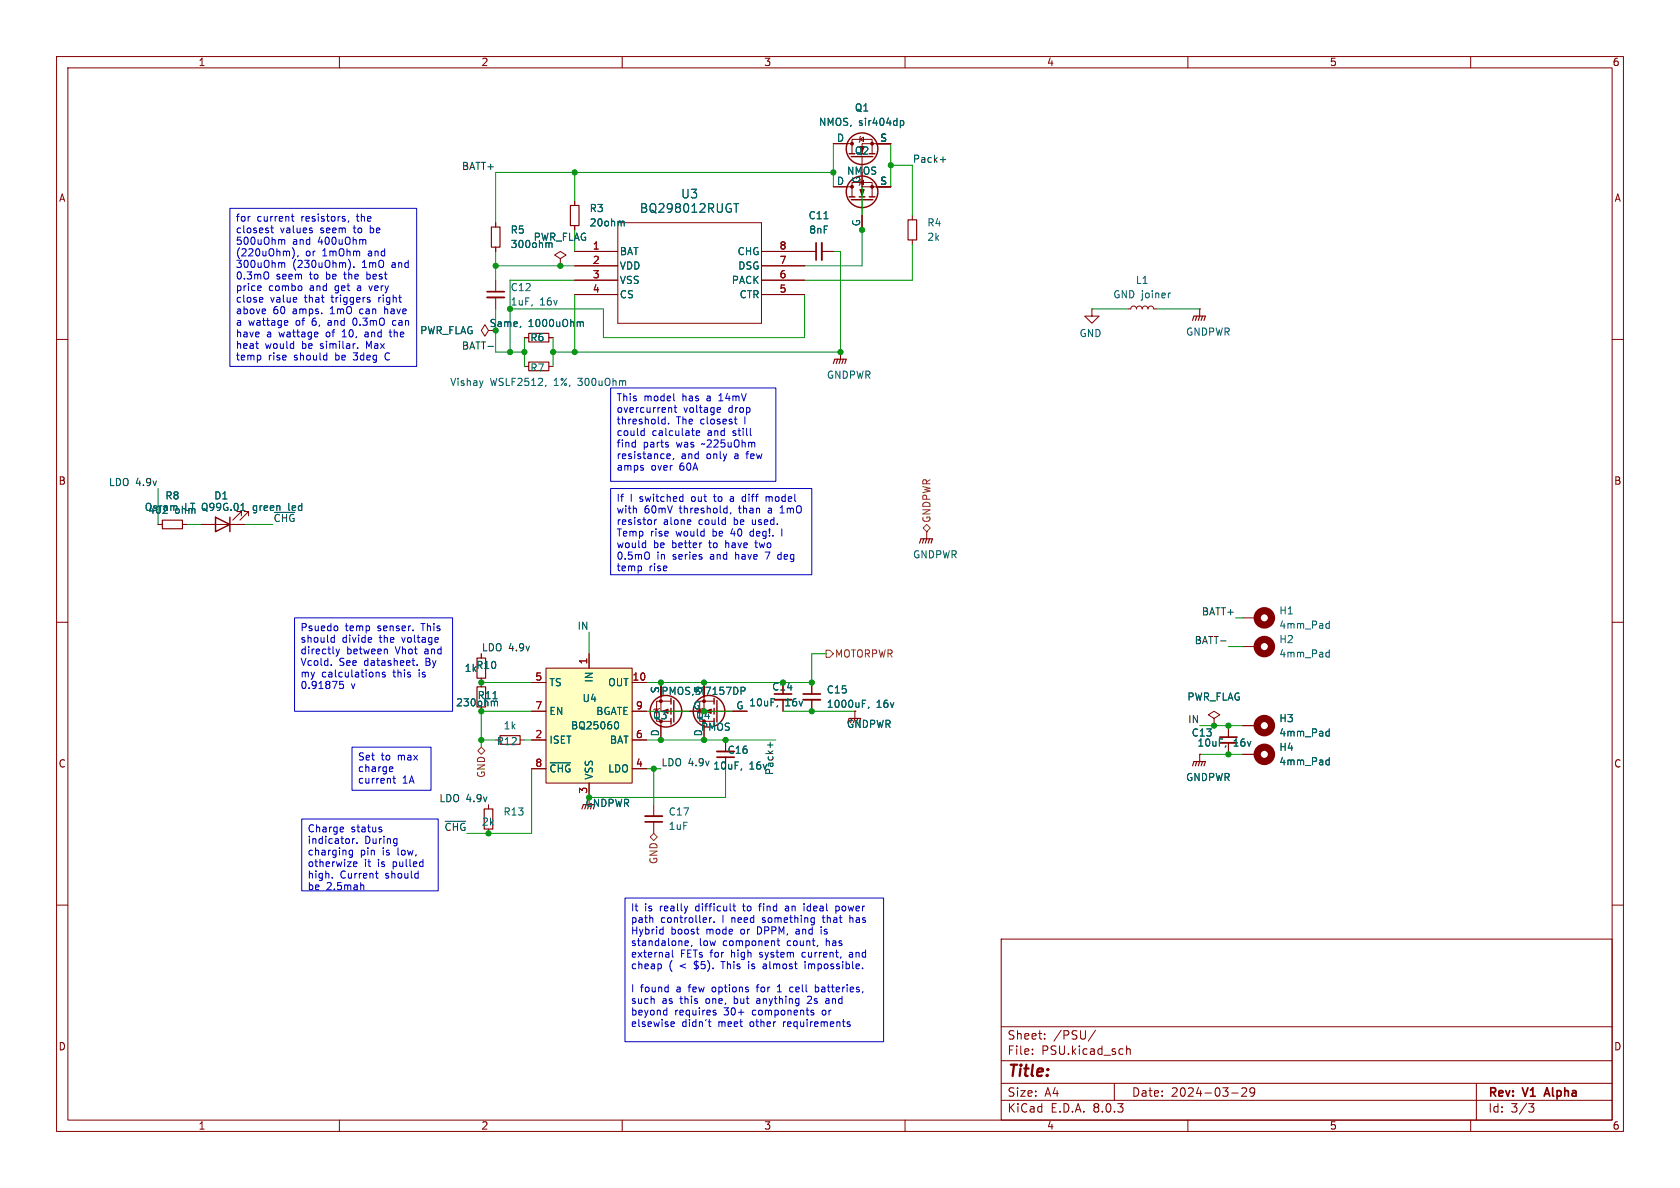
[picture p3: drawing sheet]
<svg xmlns="http://www.w3.org/2000/svg" width="297mm" height="210mm" viewBox="0 0 297 210" stroke-linecap="round" stroke-linejoin="round" font-family="sans-serif">
<g fill="none" stroke="#840000" stroke-width=".18">
<path d="M10 10h277v190h-277zM12 12h273v186h-273zM60 10v2M110 10v2M160 10v2M210 10v2M260 10v2M101.6 35.6v.7M101.6 39.9v.7M109.2 39.4h25.4v17.8h-25.4zM147.3 25.4h3.3M147.3 33h3.3"/>
<path d="M150.6 27.2v-2.6h3.6v2.6M150.6 34.8v-2.5h3.6v2.5M152 24.6l.7-.3v.7zM152.1 24.1l-.1 .2v.7l-.1 .1M152.4 27.7v5.3M152.4 35.3v5.3M157.5 25.4h-5.1v1.8M157.5 33h-5.1v1.8M161.3 38.1v.8M10 60h2M87.6 49.5v2.1M87.6 52.6v2"/>
<path d="M92.7 59.7h.8M97 59.7h.8M101.6 44.5h7.6M101.6 47h7.6M101.6 49.5h7.6M101.6 52.1h7.6M134.6 44.5h9.7M134.6 47h7.6M134.6 49.5h7.6M134.6 52.1h7.6M145.3 44.5h2M161.3 42.4v.8"/>
<path d="M193 54.6v1.3h1.3l-1.3 1.3-1.2-1.3h1.2M193 54.6h.1M199.4 54.6h.5l.1-.3 .4-.2 .4 .2 .1 .3 .2-.3 .3-.2 .4 .2 .1 .3 .2-.3 .3-.2 .4 .2 .1 .3 .2-.3 .4-.2 .3 .2 .2 .3h.5M212.1 54.6h.1M212.1 54.6v1.3M285 60h2M92.7 64.8h.8M97 64.8h.8M148.6 62.2h.1M148.6 62.2v1.3M27.9 92.7h.8M32.3 92.7h.7"/>
<path d="M35.6 92.7h7.6M42.7 91.2v-.8h-.8h.8l-1.6 1.5M43.9 91.2v-.8h-.7h.7l-1.5 1.5M163.8 94h.1M163.8 94v1.3M10 110h2M219.7 109.2h2.5M219.7 114.3h2.5M285 110h2M91.9 130.8h.8M116.1 125.3l.4 .7h-.8zM116.6 125.2l-.1 .1h-.8l-.1 .2"/>
<path d="M116.8 120.7v5h1.8M116.8 127.5v3.3M118.6 124h-2.5v3.5h2.5M119.1 125.7h5.4M124.5 120.7v5h1.7M124.5 128.3v2.5M126.2 124h-2.5v3.5h2.5M126.7 125.7h2.8M143.5 120.7v2M143.5 123.7v2M212.1 133.4h.1M212.1 133.4v1.2"/>
<path d="M214.6 127l1-.6-1-.7-1 .7 1 .6v1.3M214.6 128.3h.1M217.2 128.3v2M217.2 131.3v2.1M219.7 128.3h2.5M219.7 133.4h2.5M10 160h2M115.6 142.2v2.1M115.6 145.3v2M285 160h2M177 166h108v32h-108zM60 198v2"/>
<path d="M110 198v2M160 198v2M177 194.5h108M177 191.5h108M177 187.5h108M177 181.5h108M182.5 186.3v.1M182.5 185.5v.1M184.7 183.6v.1M184.7 182.8v.1M193.7 182.1l-1.3 2M197 191.5v3"/>
<path d="M199.2 184.9v1.5M199.2 185.5l.2-.1 .3 .1 .1 .9M210 198v2M217.7 193.2h1.2M219.5 192.4l.6-.1 .2 .1 .1 .3-.9 1.1h.9M221.8 192.9l-.3 .3h-.3l-.2-.3 .1-.5 .4-.1 .2 .1a.99 .99 0 0 1-.3 1.4h-.3M260 198v2M261 191.5v6.5M270.2 195.1h1l-.5 .6 .4 .1 .1 .5-.3 .3h-.4"/>
</g>
<path d="M86.1 51.6h3.1M144.3 42.9v3.1M142 122.7h3M215.6 130.3h3.1M114 145.3h3.1M273.1 193.4h.7M273.5 192.3l-.5 1.5" fill="none" stroke="#840000" stroke-width=".3"/>
<g fill="none" stroke="#840000" stroke-width="1.3">
<circle cx="223.5" cy="109.2" r="1.27"/>
<circle cx="223.5" cy="114.3" r="1.27"/>
<circle cx="223.5" cy="128.3" r="1.27"/>
<circle cx="223.5" cy="133.3" r="1.27"/>
</g>
<g fill="none" stroke="#006464" stroke-width=".18">
<path d="M110 39.1l.4 .2v.6M129.7 36h.9M130.2 36v1.5M145.7 38.7h.7M159.2 21.3v1.3M159.2 21.4l.3-.1 .3 .3-.1 .5h-.5M92.1 57.7l-.1 .2M102.6 57.1l.2-.2h.3v.8M206.9 51.8l-.2 .1M96.5 68.1l-.1 .2M42.6 90.2h.7M234.6 110.2l.4 .1"/>
<path d="M234.6 115.3l.4 .1M235 109.8v1.3M235 114.9v1.2M235 111l-.4 .1M235 116.1h-.4M131 121.5h.5l.2 .2-.1 .4h-.6M152.5 123.8h.6M153.6 125l-.1 .2M216.7 131.8l-.1 .3M234.6 129.3h.4M234.6 134.4h.4M235 128.8v1.3"/>
<path d="M235 133.9v1.3M235 130.1h-.4M235 135.1l-.4 .1"/>
</g>
<g fill="none" stroke="#840000" stroke-width=".25">
<path d="M150.1 27.2h1M150.1 34.8h1M150.5 27.7h3.8M150.5 35.3h3.8M151.9 34.8h1M153.7 27.2h1M153.7 34.8h1M38.1 91.4l2.5 1.3-2.5 1.3zM40.6 91.4v2.6M118.6 123.4v1.1M118.6 125.2v1M118.6 127v1"/>
<path d="M119.1 123.8v3.8M126.2 123.4v1.1M126.2 125.2v1M126.2 127v1M126.7 123.8v3.8"/>
<circle cx="152.4" cy="26.3" r="2.79"/>
<circle cx="152.4" cy="33.9" r="2.79"/>
<circle cx="117.7" cy="125.7" r="2.79"/>
<circle cx="125.3" cy="125.7" r="2.79"/>
</g>
<g fill="#840000" stroke="#840000" stroke-width=".18">
<path d="M117.1 125.7l1-.4v.8z"/>
<path d="M124.7 125.7l1-.4v.8z"/>
<path d="M152 33.5h.8l-.4 1z"/>
<circle cx="116.8" cy="124" r=".25"/>
<circle cx="124.5" cy="124" r=".25"/>
<circle cx="154.2" cy="25.4" r=".25"/>
<circle cx="150.6" cy="25.4" r=".25"/>
<circle cx="154.2" cy="33" r=".25"/>
<circle cx="150.6" cy="33" r=".25"/>
</g>
<g fill="none" stroke="#840000" stroke-width=".2">
<path d="M100.8 36.3h1.6v3.6h-1.6zM160.5 38.9h1.6v3.5h-1.6zM93.5 58.9h3.5v1.6h-3.5zM210.8 56.6l.3-.7h2l-.2 .7M211.6 55.9l-.3 .7M212.1 55.9l-.3 .7M212.6 55.9l-.3 .7M93.5 64h3.5v1.5h-3.5zM147.3 64.3l.3-.8h2l-.2 .8M148.1 63.5l-.3 .8M148.6 63.5l-.3 .8M149.1 63.5l-.3 .8"/>
<path d="M28.7 91.9h3.6v1.6h-3.6zM162.6 96l.2-.7h2l-.2 .7M163.3 95.3l-.2 .7M163.8 95.3l-.2 .7M164.3 95.3l-.2 .7M88.4 130h3.5v1.6h-3.5zM210.8 135.4l.3-.8h2l-.2 .8M211.6 134.6l-.3 .8M212.1 134.6l-.3 .8M212.6 134.6l-.3 .8M103.1 142.2l-.2 .8"/>
</g>
<path d="M86.1 52.6h3.1M145.3 42.9v3.1M142 123.7h3M215.6 131.3h3.1M114 144.3h3.1" fill="none" stroke="#840000" stroke-width=".33"/>
<path d="M96.5 118.1h15.3v20.3h-15.3z" fill="#ffffc2"/>
<g fill="none" stroke="#840000" stroke-width=".18">
<path d="M87.6 39.4v.7M101.6 35.6v.7M101.6 39.9v.7M147.3 33h2.6M147.3 25.4h2.6M152.4 30.5v2.5M152.4 38.1v2.5M154.9 33h2.6M154.9 25.4h2.6M86.4 58.4l-.7-1-.6 1 .6 1 .7-1h1.2M87.6 43.7v.8M92.7 59.7h.8"/>
<path d="M97 59.7h.8M99.1 45.7l1-.6-1-.6-1.1 .6 1.1 .6v1.3M99.1 47h.1M101.6 44.5h7.6M101.6 47h7.6M101.6 49.5h7.6M101.6 52.1h7.6M134.6 44.5h9.7M134.6 47h7.6M134.6 49.5h7.6M134.6 52.1h7.6M145.3 44.5h2"/>
<path d="M27.9 92.7h.8M32.3 92.7h.7M35.6 92.7h2.5M40.6 92.7h2.6M85.1 115.6v.7M85.1 119.9v1.5M96.5 118.1h15.3v20.3h-15.3zM104.1 115.6v2.5M85.1 125v.7M94 120.7h2.5M94 130.8h2.5M94 135.9h2.5"/>
<path d="M94 125.7h2.5M104.1 138.4v2.6M111.8 120.7h2.5M111.8 130.8h2.5M111.8 135.9h2.5M111.8 125.7h2.5M116.8 120.7v2.5M116.8 128.3v2.5M121.9 125.7h2.6M124.5 120.7v2.5M124.5 128.3v2.5M128.3 130.8v2"/>
<path d="M128.3 133.9v2M138.4 123.7v2M143.5 120.7v2M143.5 123.7v2M151.1 125.7v1.3M212.1 133.4h.1M214.6 128.3h.1M217.2 128.3v2M217.2 131.3v2.1M219.7 133.4h2.5M219.7 128.3h2.5M86.4 142.2v.8"/>
<path d="M86.4 146.6v.7"/>
</g>
<g fill="none" stroke="#006464" stroke-width=".18">
<path d="M110 39.1l.4 .2v.6M129.7 36h.9M130.2 36v1.5M145.7 38.7h.7M159.2 21.3v1.3M159.2 21.4l.3-.1 .3 .3-.1 .5h-.5M92.1 57.7l-.1 .2M97.6 43.1v.7M102.6 57.1l.2-.2h.3v.8M42.6 90.2h.7M87.2 123.5h.7M87.8 123.9l.1 .2v.7"/>
<path d="M97.3 134.8h3.6M108.8 127.6h.1a.68 .68 0 0 1 .5 .6 .68 .68 0 0 1-.5 .6h-.1M131 121.5h.5l.2 .2-.1 .4h-.6M131.1 135.9l-.1 .2M137.5 124.7l-.2 .3M152.5 123.8h.6M153.6 125l-.1 .2M216.7 131.8l-.1 .3M234.6 134.4h.4M234.6 129.3h.4M235 128.8v1.3M235 133.9v1.3"/>
<path d="M235 135.1l-.4 .1M235 130.1h-.4"/>
</g>
<path d="M86.9 40.1h1.5v3.6h-1.5zM84.3 116.3h1.6v3.6h-1.6zM84.3 121.4h1.6v3.6h-1.6zM85.6 143h1.5v3.6h-1.5z" fill="none" stroke="#840000" stroke-width=".2"/>
<path d="M126.7 132.8h3.1M136.9 123.7h3.1" fill="none" stroke="#840000" stroke-width=".33"/>
<path d="M126.7 133.9h3.1M136.9 122.7h3.1" fill="none" stroke="#840000" stroke-width=".3"/>
<path d="M163.2 93.3l.6-.6 .7 .6-.7 .7zM146 114.9h.7l.6 .7-.6 .6h-.7zM84.5 132.7l.6-.6 .6 .6-.6 .7zM114.9 148l.7-.7 .6 .7-.6 .6z" fill="none" stroke="#725600" stroke-width=".18"/>
<path d="M166.2 28.2h1M86.3 61.2h.9M48.5 90.6h3.6M215.8 113.3h1M136.2 131.2v1M78.7 145.2h3.6" fill="none" stroke="#0f0f0f" stroke-width=".18"/>
<g fill="none" stroke="#0000c2" stroke-width=".18">
<path d="M40.6 36.8h33.1v28h-33.1zM48 39.9v1.1l.3 .1M51.5 38.3h.5M51.7 37.8v1.1l.3 .2M61 38.7v.3M61.6 39l-.1 .3M45.7 50.5l.4 .1 .1 .2-.6 .1M46 52.6h.4l.1 .3-.6 .1M46.1 51.3l-.4 .1M46.4 53.4h-.4M47.4 48.2v.9M47.9 40.3h.4"/>
<path d="M49.9 42.4h.4v.8M50.3 46.6v.7M50.5 56.7h.3l.1 .3-.6 .1M50.8 57.4l-.3 .1M51.9 44.2a1.48 1.48 0 0 1-.2 1.5M52.7 45.2l-.1 .2M53.3 50.6v.7M55.2 40.8v.3M56.1 58.8l.1 .2-.6 .1M60.5 59.6h.7M60.6 58.6h-.1M61.8 46.2a1.48 1.48 0 0 1-.2 1.6"/>
<path d="M62.4 56.5v.5l.2 .4M62.6 47.2v.1M64.5 42.3l.2 .2v.7M64.7 58.7l-.1 .1M64.7 59.1l-.2 .1 .2 .4M64.9 48.1v1.2M64.9 49.3h.1M65 48.5h-.1M65.2 50.5l.3 .9M65.3 53l.2 .2-.2 .2M65.3 52.6h.1M68 54.2v1.3"/>
<path d="M68.8 58.7h.5M69 58.3v1.1l.3 .2M69.9 56.7h-.4l-.1 .2 .1 .5 .4 .1M45.2 60.7h.5M45.6 61.6h.1M46 62.9v.6M63.2 61.5v.1M68.2 62.6l-.1 .5 .2 .5M107.9 68.6h29.3v16.5h-29.3zM112.2 78.2h.1M112.3 77.8v1.2M112.3 79h-.1"/>
<path d="M113.5 76.1l.4 .1M113.9 75.7v1.3M113.9 76.9l-.4 .1M117.1 74.9h.5M117.1 74.2h.5M117.6 73.7v1.2M118.1 78.7v.3M118.2 74.8v.1M118.4 72.1l.3 .1v.7M119.1 70.7l.2 .2M119.2 72.1h.4M119.3 71.6v1.1l.3 .2"/>
<path d="M123.1 76.6l.6-.2-.1-.2-.3-.1-.2 .2 .1 .6h.4M127 72.1h.3l.1 .3-.6 .1M127.1 70.9h.7M127.2 69.9h-.1M127.3 72.8l-.3 .1M130 74.8l.3 .1M107.9 86.4h35.6v15.2h-35.6zM114 96h.1M114.1 95.5v1.3M114.1 96.8h-.1M114.7 97.8v.9M115.7 91.9v.8"/>
<path d="M116.1 91.9l-.4 .2M117.9 80.9l.2 .2 .3-.1M118.1 80.2l.3 .1 .1 .2-.6 .2M119.1 81l-.1 .3M120.4 87.8h.3M120.7 87.4v1.2M120.7 88.6h-.3M128.4 89.8l.1 .1M128.5 89.4v1.3M128.5 90.6l-.1 .1M129.2 90.6l-.1 .3M129.3 87.8h-.2"/>
<path d="M129.3 88.2l-.2 .1 .2 .3M131.3 88.5l.4 .1M131.7 87.8l-.4 .1M132.7 94l-.1 .2 .1 .5M133.6 95.5l.1 1.3M135.4 87.9l.4-.1 .2 .2M135.4 87.8v.8M137.5 98.6l.1 .2 .4 .1M137.9 90.7h.7M138 98l-.4 .1-.1 .2M138.2 89.6l-.3 .2M138.2 93.5v1.3"/>
<path d="M52.1 109.2h27.9v16.5h-27.9zM58.6 117.5v.1M58.7 112.7l.4 .1M59.1 112.3v1.2M59.1 113.5h-.4M59.4 114.7l.3 .9M59.5 110.6l.2 .3v.4l-.2 .2M59.7 115.6l-.3 .4M60 114.7l-.3 .9M65.6 112.8l.1 .2-.6 .1M66.5 118.9h.5v.8M68.1 118.9l-.3-.1-.2 .2v.2l.5 .1v.3h-.5"/>
<path d="M68.4 114.8l.1 .8M72.8 116.8h.5M73.2 117.6h.1M73.7 117.5v.1M113.4 100.2v.6M60.1 120.4l-.1 .7 .2-.2 .4 .1 .1 .5-.2 .2-.5-.1M62.2 132.1h14v7.6h-14zM69 135.6h.4l.1 .3-.7 .1M69.4 136.3l-.4 .1M69.5 137.6h.4M69.6 137.2v1.1l.3 .1M53.3 144.8h24.2v12.7h-24.2z"/>
<path d="M58.7 155.1v.1M60.6 146.2l.1 .3-.6 .1M60.7 147l-.1 .1M62.3 148.3v.8M62.3 150.3v1l-.2 .3-.3-.1M62.3 150.4l-.3-.1-.3 .2 .1 .6h.5M62.5 152.8l.6-.2-.1-.2-.3-.1-.2 .2 .1 .6h.4M62.7 148.3l-.4 .2M63.1 149v.1M63.9 156.4l.4 .2v.7M66.4 154.4h.5M66.5 155.1l.4 .1"/>
<path d="M67.2 146.6l.3 .1v.2l-.2 .2h-.2M67.2 146.2l.3 .1M110.5 158.8h45.7v25.4h-45.7zM129.7 159.8v1l.3 .2M134.3 159.8v1.2M142.1 159.8v.1M115.4 162.3v.8M116.8 170.5l.1 .1-.1 .6M116.9 164.3h.3M117.2 163.8v1.3M117.2 165.1h-.3M117.5 178.6h.4"/>
<path d="M117.9 179.4h-.4M117.9 178.2v1.2M118.2 168.4l.1 .8M118.3 169.1l-.2 .1M118.3 168.7h-.2M118.9 167.9v1.1l.1 .2M121.1 166.7l.6-.1-.1-.2-.3-.1-.2 .2 .1 .6h.4M121.6 160.2l-.3 .8M122.3 167.1l-.1 .2M123.1 164.3h.5M123.5 165.1h.1M125.5 162.2v.9"/>
<path d="M125.8 162.2l-.3 .3M126.1 178.9l.5 .3-.1 .2h-.3M126.2 162.9v.2M129.6 160.2h.4M132.3 170.4v.8M133.7 174.5h.5M133.9 174.1v1.2M133.9 176.5l-.1 .1M133.9 176.9l-.2 .2 .2 .3M134.1 160.2h.5M135.4 170.8h-.3l-.2 .1v.3h.5M137.4 175.3h.8"/>
<path d="M137.4 174.4l.4-.3v1.2M137.5 165.9v1.1l.3 .2M139.2 160.2h-.3M139.3 160.5h-.3l-.2 .2 .1 .3h.4M140.2 174.6l-.4-.1-.2 .2 .1 .6h.5M140.9 164.6l-.2 .2 .2 .3M141.9 168.4l-.1 .6 .2 .2M142.3 170.4v.8M143.4 176.7l-.7 .7h.8M143.4 178.9l.4 .2 .1 .1-.2 .2h-.3M143.4 178.6h.4M143.8 162.2l.2 .1"/>
<path d="M144 162.2l-.1 1.2M144 163l-.2 .1M144.1 174.6l.4-.1 .2 .2-.1 .6h-.5M144.1 174.1v1.2M145.2 163.8v.2M145.2 164.3v.8M145.3 162.2h.5M145.5 161.8l.1 1.2M146 177.3h.6M146.6 176.8l-.6 .2M147.8 160.2h.3l.3 .2-.1 .6h-.5M147.8 160.2v1.2"/>
<path d="M150.2 161.8v1.3M150.5 168.4h-.3M150.6 168.7h-.3l-.2 .2 .1 .2 .4 .1M118.7 181.4h.5M118.8 180.6l-.1 .1M119.2 180.8v.1l-.6 .1M125.4 180.2v1.1l.3 .2M149.8 180.9l.5 .3-.2 .3-.3-.1M150.2 180.7l-.3-.1-.1 .2"/>
</g>
<g fill="none" stroke="#009600" stroke-width=".18">
<path d="M101.6 30.5v5.1M147.3 30.5h-59.7v8.9M147.3 25.4v7.6M152.4 33v14h-10.2M157.5 29.2h3.8v8.9M157.5 25.4v7.6M87.6 54.6v7.6h5.1M87.6 47h14M87.6 44.5v5M92.7 59.7v5.1M97.8 59.7v5.1M101.6 49.5h-11.4v12.7"/>
<path d="M101.6 40.6v3.9M101.6 52.1v10.1M142.2 52.1v7.6h-35.5v-5.1h-16.5M147.3 44.5h1.3v17.7h-50.8M161.3 43.2v6.3h-19.1M193 54.6h6.4M204.5 54.6h7.6M27.9 86.4v6.3M33 92.7h2.6M43.2 92.7h5.1M104.1 111.8v3.8M146 115.6h-2.5v5.1h-29.2"/>
<path d="M217.2 114.3h2.5M218.4 109.2h1.3M85.1 130.8h2.5M85.1 120.7h8.9M92.7 130.8h1.3M94 135.9v11.4h-11.5M94 125.7h-8.9v6.4M114.3 125.7h17.8M114.3 135.9h2.5M114.3 130.8h22.9M115.6 135.9v6.3M128.3 135.9v5.1h-24.2"/>
<path d="M138.4 125.7h12.7M212.1 128.3h7.6M212.1 133.4h7.6"/>
</g>
<g fill="#009600" stroke="#009600" stroke-width=".18">
<circle cx="101.6" cy="30.5" r=".46"/>
<circle cx="90.2" cy="54.6" r=".46"/>
<circle cx="87.6" cy="47" r=".46"/>
<circle cx="99.1" cy="47" r=".46"/>
<circle cx="92.7" cy="62.2" r=".46"/>
<circle cx="97.8" cy="62.2" r=".46"/>
<circle cx="152.4" cy="40.6" r=".46"/>
<circle cx="148.6" cy="62.2" r=".46"/>
<circle cx="101.6" cy="62.2" r=".46"/>
<circle cx="147.3" cy="30.5" r=".46"/>
<circle cx="157.5" cy="29.2" r=".46"/>
<circle cx="128.3" cy="130.8" r=".46"/>
<circle cx="124.5" cy="120.7" r=".46"/>
<circle cx="85.1" cy="130.8" r=".46"/>
<circle cx="104.1" cy="141" r=".46"/>
<circle cx="115.6" cy="135.9" r=".46"/>
<circle cx="124.5" cy="130.8" r=".46"/>
<circle cx="116.8" cy="130.8" r=".46"/>
<circle cx="124.5" cy="125.7" r=".46"/>
<circle cx="116.8" cy="120.7" r=".46"/>
<circle cx="143.5" cy="120.7" r=".46"/>
<circle cx="214.6" cy="128.3" r=".46"/>
<circle cx="143.5" cy="125.7" r=".46"/>
<circle cx="138.4" cy="120.7" r=".46"/>
<circle cx="217.2" cy="133.4" r=".46"/>
<circle cx="217.2" cy="128.3" r=".46"/>
<circle cx="90.2" cy="62.2" r=".46"/>
<circle cx="86.4" cy="147.3" r=".46"/>
<circle cx="85.1" cy="120.7" r=".46"/>
<circle cx="85.1" cy="125.7" r=".46"/>
</g>
<text font-size="2.8" fill="#840000" x="178" y="190.9">Title:</text>
<g font-size="2.1" fill="#006464">
<text x="120.3" y="35.3">U3</text>
<text x="113" y="37.8">BQ298012RUGT</text>
</g>
<g font-size="2.1" fill="#840000">
<text x="178" y="184">Sheet:</text>
<text x="186.2" y="184">/PSU/</text>
<text x="178" y="186.7">File:</text>
<text x="184.1" y="186.7">PSU.kicad_sch</text>
<text x="178" y="196.9">KiCad</text>
<text x="178" y="194.1">Size:</text>
<text x="184.7" y="194.1">A4</text>
<text x="185.7" y="196.9">E.D.A.</text>
<text x="193.3" y="196.9">8.0.3</text>
<text x="200" y="194.1">Date:</text>
<text x="207" y="194.1">2024-03-29</text>
<text x="263" y="194.3">Rev:</text>
<text x="263" y="196.9">Id:</text>
<text x="267.1" y="196.9">3/3</text>
<text x="269.4" y="194.3">V1</text>
<text x="273.8" y="194.3">Alpha</text>
</g>
<g font-size="1.8" fill="#840000">
<text x="35" y="11.9">1</text>
<text x="85" y="11.9">2</text>
<text x="135" y="11.9">3</text>
<text x="185" y="11.9">4</text>
<text x="235" y="11.9">5</text>
<text x="285" y="11.9">6</text>
<text x="10.3" y="35.9">A</text>
<text x="285.3" y="35.9">A</text>
<text x="10.3" y="85.9">B</text>
<text x="285.3" y="85.9">B</text>
<text x="136.4" y="122.3">C14</text>
<text x="10.3" y="135.9">C</text>
<text x="285.3" y="135.9">C</text>
<text x="103.4" y="142.8">GNDPWR</text>
<text x="10.3" y="185.9">D</text>
<text x="285.3" y="185.9">D</text>
<text x="35" y="199.9">1</text>
<text x="85" y="199.9">2</text>
<text x="135" y="199.9">3</text>
<text x="185" y="199.9">4</text>
<text x="235" y="199.9">5</text>
<text x="285" y="199.9">6</text>
</g>
<g font-size="1.8" fill="#006464">
<text x="144.7" y="22.5">NMOS,</text>
<text x="151" y="19.9">Q1</text>
<text x="151.8" y="22.5">sir404dp</text>
<text x="147.9" y="25.1">D</text>
<text x="151" y="27.5">Q2</text>
<text x="155.5" y="25.1">S</text>
<text x="147.9" y="32.8">D</text>
<text x="149.6" y="31.1">NMOS</text>
<text x="152.1" y="32.5" transform="rotate(-90 152.1 32.5)">G</text>
<text x="155.5" y="32.8">S</text>
<text x="90.2" y="41.5">R5</text>
<text x="104.1" y="37.7">R3</text>
<text x="104.1" y="40.2">20ohm</text>
<text x="142.8" y="39">C11</text>
<text x="143" y="41.5">8nF</text>
<text x="152.1" y="40.1" transform="rotate(-90 152.1 40.1)">G</text>
<text x="163.8" y="40.2">R4</text>
<text x="90.2" y="44">300ohm</text>
<text x="94.2" y="42.8">PWR_FLAG</text>
<text x="109.5" y="45.3">BAT</text>
<text x="109.5" y="47.9">VDD</text>
<text x="130.3" y="45.3">CHG</text>
<text x="130.4" y="47.9">DSG</text>
<text x="163.8" y="42.8">2k</text>
<text x="90.2" y="51.7">C12</text>
<text x="109.5" y="50.4">VSS</text>
<text x="109.5" y="52.9">CS</text>
<text x="129.3" y="50.4">PACK</text>
<text x="130.7" y="52.9">CTR</text>
<text x="196.7" y="52.9">GND joiner</text>
<text x="200.7" y="50.4">L1</text>
<text x="74.2" y="59.3">PWR_FLAG</text>
<text x="90.2" y="54.2">1uF,</text>
<text x="93.4" y="58">1000uOhm</text>
<text x="95.4" y="54.2">16v</text>
<text x="190.7" y="59.8">GND</text>
<text x="209.6" y="59.5">GNDPWR</text>
<text x="93.7" y="65.9">R7</text>
<text x="93.7" y="60.6">R6</text>
<text x="79.5" y="68.4">Vishay</text>
<text x="86.6" y="68.4">WSLF2512,</text>
<text x="98" y="68.4">1%,</text>
<text x="102.5" y="68.4">300uOhm</text>
<text x="146.1" y="67.2">GNDPWR</text>
<text x="29.1" y="88.5">R8</text>
<text x="37.8" y="88.5">D1</text>
<text x="25.5" y="90.5">Osram</text>
<text x="26.1" y="91">402</text>
<text x="30.9" y="91">ohm</text>
<text x="32.6" y="90.5">LT Q99G.01</text>
<text x="45" y="90.5">green</text>
<text x="51.5" y="90.5">led</text>
<text x="161.3" y="98.9">GNDPWR</text>
<text x="226.1" y="111.4">4mm_Pad</text>
<text x="226.1" y="108.8">H1</text>
<text x="226.1" y="113.9">H2</text>
<text x="82.1" y="119">1k</text>
<text x="84.1" y="118.5">R10</text>
<text x="226.1" y="116.4">4mm_Pad</text>
<text x="80.5" y="125.1">230ohm</text>
<text x="84.3" y="123.8">R11</text>
<text x="97" y="121.5">TS</text>
<text x="102.9" y="124.3">U4</text>
<text x="105" y="120.8" transform="rotate(-90 105 120.8)">IN</text>
<text x="107.4" y="121.5">OUT</text>
<text x="116.6" y="122.6" transform="rotate(-90 116.6 122.6)">S</text>
<text x="116.8" y="123">PMOS,Si7157DP</text>
<text x="122.5" y="125.5">G</text>
<text x="124.2" y="122.6" transform="rotate(-90 124.2 122.6)">S</text>
<text x="130.1" y="125.5">G 10uF,</text>
<text x="138.8" y="125.1">16v</text>
<text x="146.1" y="122.8">C15</text>
<text x="146.1" y="125.3">1000uF,</text>
<text x="154.9" y="125.3">16v</text>
<text x="209.8" y="124.1">PWR_FLAG</text>
<text x="87.7" y="131.9">R12</text>
<text x="88.9" y="129.1">1k</text>
<text x="97" y="131.7">ISET</text>
<text x="97" y="126.6">EN</text>
<text x="100.8" y="129.1">BQ25060</text>
<text x="105.3" y="126.6">BGATE</text>
<text x="107.7" y="131.7">BAT</text>
<text x="115.4" y="127.4">Q3</text>
<text x="116.6" y="130.3" transform="rotate(-90 116.6 130.3)">D</text>
<text x="123" y="127.4">Q4</text>
<text x="123.8" y="129.4">PMOS</text>
<text x="124.2" y="130.3" transform="rotate(-90 124.2 130.3)">D</text>
<text x="149.6" y="128.9">GNDPWR</text>
<text x="210.6" y="130.4">C13</text>
<text x="226.1" y="130.4">4mm_Pad</text>
<text x="226.1" y="127.9">H3</text>
<text x="97" y="136.8">~{CHG}</text>
<text x="105" y="137.9" transform="rotate(-90 105 137.9)">VSS</text>
<text x="107.4" y="136.8">LDO</text>
<text x="126" y="136.2">10uF,</text>
<text x="128.5" y="133.5">C16</text>
<text x="132.4" y="136.2">16v</text>
<text x="211.6" y="132.2">10uF,</text>
<text x="218" y="132.2">16v</text>
<text x="226.1" y="135.5">4mm_Pad</text>
<text x="226.1" y="132.9">H4</text>
<text x="209.6" y="138.3">GNDPWR</text>
<text x="85.1" y="146.2">2k</text>
<text x="88.9" y="144.4">R13</text>
<text x="118.1" y="146.9">1uF</text>
<text x="118.1" y="144.4">C17</text>
</g>
<g font-size="1.8" fill="#0f0f0f">
<text x="161.3" y="28.9">Pack+</text>
<text x="81.6" y="30.1">BATT+</text>
<text x="81.6" y="61.9">BATT-</text>
<text x="19.1" y="86">LDO 4.9v</text>
<text x="48.3" y="92.4">~{CHG}</text>
<text x="102" y="111.4">IN</text>
<text x="211.1" y="114">BATT-</text>
<text x="212.4" y="108.9">BATT+</text>
<text x="85.1" y="115.2">LDO 4.9v</text>
<text x="210" y="127.9">IN</text>
<text x="116.8" y="135.5">LDO 4.9v</text>
<text x="136.8" y="137.1" transform="rotate(-90 136.8 137.1)">Pack+</text>
<text x="77.6" y="141.9">LDO 4.9v</text>
<text x="78.5" y="147">~{CHG}</text>
</g>
<g font-size="1.8" fill="#0000c2">
<text x="41.6" y="39.5">for</text>
<text x="41.6" y="41.6">closest</text>
<text x="45.4" y="39.5">current</text>
<text x="49.5" y="41.6">values</text>
<text x="53.4" y="39.5">resistors,</text>
<text x="56.8" y="41.6">seem</text>
<text x="62.8" y="41.6">to</text>
<text x="63.4" y="39.5">the</text>
<text x="65.9" y="41.6">be</text>
<text x="41.6" y="43.6">500uOhm</text>
<text x="41.6" y="45.6">(220uOhm),</text>
<text x="41.6" y="47.7">300uOhm</text>
<text x="51.7" y="43.6">and</text>
<text x="51.7" y="47.7">(230uOhm).</text>
<text x="54" y="45.6">or</text>
<text x="56.3" y="43.6">400uOhm</text>
<text x="57.1" y="45.6">1mOhm</text>
<text x="64.1" y="47.7">1mO</text>
<text x="65.4" y="45.6">and</text>
<text x="69.5" y="47.7">and</text>
<text x="41.6" y="49.7">0.3mO</text>
<text x="41.6" y="51.8">price</text>
<text x="41.6" y="53.8">close</text>
<text x="47.5" y="51.8">combo</text>
<text x="47.8" y="53.8">value</text>
<text x="48.8" y="49.7">seem</text>
<text x="54" y="53.8">that</text>
<text x="54.9" y="49.7">to</text>
<text x="54.9" y="51.8">and</text>
<text x="57.9" y="49.7">be</text>
<text x="58.9" y="53.8">triggers</text>
<text x="59.5" y="51.8">get</text>
<text x="61.3" y="49.7">the</text>
<text x="63.6" y="51.8">a</text>
<text x="65.5" y="49.7">best</text>
<text x="66" y="51.8">very</text>
<text x="67.4" y="53.8">right</text>
<text x="41.6" y="55.9">above</text>
<text x="41.6" y="57.9">a</text>
<text x="41.6" y="60">have</text>
<text x="43.9" y="57.9">wattage</text>
<text x="47.1" y="60">a</text>
<text x="48.3" y="55.9">60</text>
<text x="49.4" y="60">wattage</text>
<text x="51.9" y="55.9">amps.</text>
<text x="52.4" y="57.9">of</text>
<text x="55.4" y="57.9">6,</text>
<text x="57.9" y="60">of</text>
<text x="58.4" y="57.9">and</text>
<text x="58.7" y="55.9">1mO</text>
<text x="61" y="60">10,</text>
<text x="63" y="57.9">0.3mO</text>
<text x="64.1" y="55.9">can</text>
<text x="65.2" y="60">and</text>
<text x="68.6" y="55.9">have</text>
<text x="69.8" y="60">the</text>
<text x="70.3" y="57.9">can</text>
<text x="41.6" y="62">heat</text>
<text x="41.6" y="64">temp</text>
<text x="46.9" y="62">would</text>
<text x="47.4" y="64">rise</text>
<text x="52.1" y="64">should</text>
<text x="53.5" y="62">be</text>
<text x="56.9" y="62">similar.</text>
<text x="59.6" y="64">be</text>
<text x="63" y="64">3deg</text>
<text x="65.2" y="62">Max</text>
<text x="68.7" y="64">C</text>
<text x="108.9" y="71.3">This</text>
<text x="113.8" y="71.3">model</text>
<text x="120.7" y="71.3">has</text>
<text x="125.2" y="71.3">a</text>
<text x="127.6" y="71.3">14mV</text>
<text x="108.9" y="73.3">overcurrent</text>
<text x="108.9" y="75.3">threshold.</text>
<text x="108.9" y="77.4">could</text>
<text x="115.3" y="77.4">calculate</text>
<text x="119.6" y="75.3">The</text>
<text x="120.8" y="73.3">voltage</text>
<text x="123.9" y="75.3">closest</text>
<text x="125.2" y="77.4">and</text>
<text x="128.9" y="73.3">drop</text>
<text x="129.8" y="77.4">still</text>
<text x="131.9" y="75.3">I</text>
<text x="108.9" y="79.4">find</text>
<text x="108.9" y="81.5">resistance,</text>
<text x="108.9" y="83.5">amps</text>
<text x="113.7" y="79.4">parts</text>
<text x="115.1" y="83.5">over</text>
<text x="119.7" y="79.4">was</text>
<text x="120.3" y="83.5">60A</text>
<text x="120.4" y="81.5">and</text>
<text x="124.4" y="79.4">~225uOhm</text>
<text x="125" y="81.5">only</text>
<text x="130.1" y="81.5">a</text>
<text x="132.5" y="81.5">few</text>
<text x="108.9" y="89">If</text>
<text x="111.4" y="89">I</text>
<text x="113.2" y="89">switched</text>
<text x="122.5" y="89">out</text>
<text x="126.7" y="89">to</text>
<text x="129.8" y="89">a</text>
<text x="132.1" y="89">diff</text>
<text x="136.5" y="89">model</text>
<text x="108.9" y="91.1">with</text>
<text x="108.9" y="93.1">resistor</text>
<text x="108.9" y="95.2">Temp</text>
<text x="113.9" y="91.1">60mV</text>
<text x="115" y="95.2">rise</text>
<text x="117.3" y="93.1">alone</text>
<text x="119.7" y="95.2">would</text>
<text x="120.3" y="91.1">threshold,</text>
<text x="123.6" y="93.1">could</text>
<text x="126.3" y="95.2">be</text>
<text x="129.7" y="95.2">40</text>
<text x="130" y="93.1">be</text>
<text x="130.9" y="91.1">than</text>
<text x="133.3" y="95.2">deg!.</text>
<text x="133.4" y="93.1">used.</text>
<text x="136.3" y="91.1">a</text>
<text x="138.6" y="91.1">1mO</text>
<text x="108.9" y="97.2">would</text>
<text x="108.9" y="99.3">0.5mO</text>
<text x="108.9" y="101.3">temp</text>
<text x="114.7" y="101.3">rise</text>
<text x="115.5" y="97.2">be</text>
<text x="116.1" y="99.3">in</text>
<text x="118.9" y="97.2">better</text>
<text x="119" y="99.3">series</text>
<text x="125.7" y="97.2">to</text>
<text x="125.8" y="99.3">and</text>
<text x="128.7" y="97.2">have</text>
<text x="130.5" y="99.3">have</text>
<text x="134.2" y="97.2">two</text>
<text x="136" y="99.3">7</text>
<text x="138.4" y="99.3">deg</text>
<text x="53" y="111.9">Psuedo</text>
<text x="53" y="113.9">should</text>
<text x="60.5" y="113.9">divide</text>
<text x="61" y="111.9">temp</text>
<text x="66.9" y="111.9">senser.</text>
<text x="67.2" y="113.9">the</text>
<text x="71.4" y="113.9">voltage</text>
<text x="74.8" y="111.9">This</text>
<text x="53" y="116">directly</text>
<text x="53" y="118">Vcold.</text>
<text x="59.9" y="118">See</text>
<text x="61.3" y="116">between</text>
<text x="64.5" y="118">datasheet.</text>
<text x="70.1" y="116">Vhot</text>
<text x="75.3" y="116">and</text>
<text x="75.5" y="118">By</text>
<text x="53" y="120.1">my</text>
<text x="53" y="122.1">0.91875</text>
<text x="56.9" y="120.1">calculations</text>
<text x="62.1" y="122.1">v</text>
<text x="69.6" y="120.1">this</text>
<text x="74.3" y="120.1">is</text>
<text x="63.2" y="134.8">Set</text>
<text x="63.2" y="136.8">charge</text>
<text x="67.4" y="134.8">to</text>
<text x="70.4" y="134.8">max</text>
<text x="63.2" y="138.8">current</text>
<text x="71.1" y="138.8">1A</text>
<text x="54.3" y="147.5">Charge</text>
<text x="54.3" y="149.5">indicator.</text>
<text x="62.1" y="147.5">status</text>
<text x="64.5" y="149.5">During</text>
<text x="54.3" y="151.5">charging</text>
<text x="54.3" y="153.6">otherwize</text>
<text x="54.3" y="155.6">high.</text>
<text x="60.1" y="155.6">Current</text>
<text x="63.7" y="151.5">pin</text>
<text x="64.4" y="153.6">it</text>
<text x="66.9" y="153.6">is</text>
<text x="67.8" y="151.5">is</text>
<text x="68.2" y="155.6">should</text>
<text x="69.7" y="153.6">pulled</text>
<text x="70.6" y="151.5">low,</text>
<text x="54.3" y="157.7">be</text>
<text x="57.7" y="157.7">2.5mah</text>
<text x="111.4" y="161.4">It</text>
<text x="113.9" y="161.4">is</text>
<text x="116.7" y="161.4">really</text>
<text x="123.2" y="161.4">difficult</text>
<text x="131.8" y="161.4">to</text>
<text x="134.9" y="161.4">find</text>
<text x="139.7" y="161.4">an</text>
<text x="143.2" y="161.4">ideal</text>
<text x="149" y="161.4">power</text>
<text x="111.4" y="163.5">path</text>
<text x="111.4" y="165.5">Hybrid</text>
<text x="111.4" y="167.6">standalone,</text>
<text x="116.8" y="163.5">controller.</text>
<text x="118.6" y="165.5">boost</text>
<text x="123.6" y="167.6">low</text>
<text x="125" y="165.5">mode</text>
<text x="127.8" y="163.5">I</text>
<text x="127.9" y="167.6">component</text>
<text x="129.6" y="163.5">need</text>
<text x="131.2" y="165.5">or</text>
<text x="134.3" y="165.5">DPPM,</text>
<text x="135.2" y="163.5">something</text>
<text x="139.4" y="167.6">count,</text>
<text x="141.4" y="165.5">and</text>
<text x="146" y="165.5">is</text>
<text x="146.1" y="163.5">that</text>
<text x="146.5" y="167.6">has</text>
<text x="151.1" y="163.5">has</text>
<text x="111.4" y="169.6">external</text>
<text x="111.4" y="171.7">cheap</text>
<text x="118.2" y="171.7">(</text>
<text x="120.3" y="171.7">&lt;</text>
<text x="120.3" y="169.6">FETs for</text>
<text x="123" y="171.7">$5).</text>
<text x="128" y="171.7">This</text>
<text x="129.5" y="169.6">high</text>
<text x="133" y="171.7">is</text>
<text x="134.8" y="169.6">system</text>
<text x="135.8" y="171.7">almost</text>
<text x="142.5" y="169.6">current,</text>
<text x="143.3" y="171.7">impossible.</text>
<text x="151" y="169.6">and</text>
<text x="111.4" y="175.7">I</text>
<text x="111.4" y="177.8">such</text>
<text x="111.4" y="179.8">beyond</text>
<text x="113.2" y="175.7">found</text>
<text x="117" y="177.8">as</text>
<text x="119.3" y="179.8">requires</text>
<text x="119.7" y="175.7">a</text>
<text x="120.4" y="177.8">this</text>
<text x="122" y="175.7">few</text>
<text x="125.1" y="177.8">one,</text>
<text x="126.3" y="175.7">options</text>
<text x="128.1" y="179.8">30+</text>
<text x="130.2" y="177.8">but</text>
<text x="133.3" y="179.8">components</text>
<text x="134.4" y="177.8">anything</text>
<text x="134.5" y="175.7">for</text>
<text x="138.3" y="175.7">1</text>
<text x="140.7" y="175.7">cell</text>
<text x="143.6" y="177.8">2s</text>
<text x="145.4" y="175.7">batteries,</text>
<text x="145.8" y="179.8">or</text>
<text x="147" y="177.8">and</text>
<text x="111.4" y="181.9">elsewise</text>
<text x="120.5" y="181.9">didn't</text>
<text x="127.1" y="181.9">meet</text>
<text x="132.9" y="181.9">other</text>
<text x="138.9" y="181.9">requirements</text>
</g>
<g font-size="1.8" fill="#a90000">
<text x="104.7" y="44.2">1</text>
<text x="104.7" y="46.7">2</text>
<text x="137.7" y="46.7">7</text>
<text x="137.7" y="44.2">8</text>
<text x="104.7" y="49.3">3</text>
<text x="104.7" y="51.8">4</text>
<text x="137.7" y="51.8">5</text>
<text x="137.7" y="49.3">6</text>
<text x="103.9" y="117.5" transform="rotate(-90 103.9 117.5)">1</text>
<text x="94.5" y="120.4">5</text>
<text x="94.5" y="125.5">7</text>
<text x="111.7" y="120.4">10</text>
<text x="112.3" y="125.5">9</text>
<text x="94.5" y="130.6">2</text>
<text x="112.3" y="130.6">6</text>
<text x="94.5" y="135.6">8</text>
<text x="112.3" y="135.6">4</text>
<text x="103.9" y="140.4" transform="rotate(-90 103.9 140.4)">3</text>
</g>
<text font-size="1.8" fill="#009600" x="86.5" y="58">Same,</text>
<g font-size="1.8" fill="#725600">
<text x="164.7" y="92.5" transform="rotate(-90 164.7 92.5)">GNDPWR</text>
<text x="147.5" y="116.4">MOTORPWR</text>
<text x="86" y="137.6" transform="rotate(-90 86 137.6)">GND</text>
<text x="116.4" y="152.9" transform="rotate(-90 116.4 152.9)">GND</text>
</g>
</svg>
